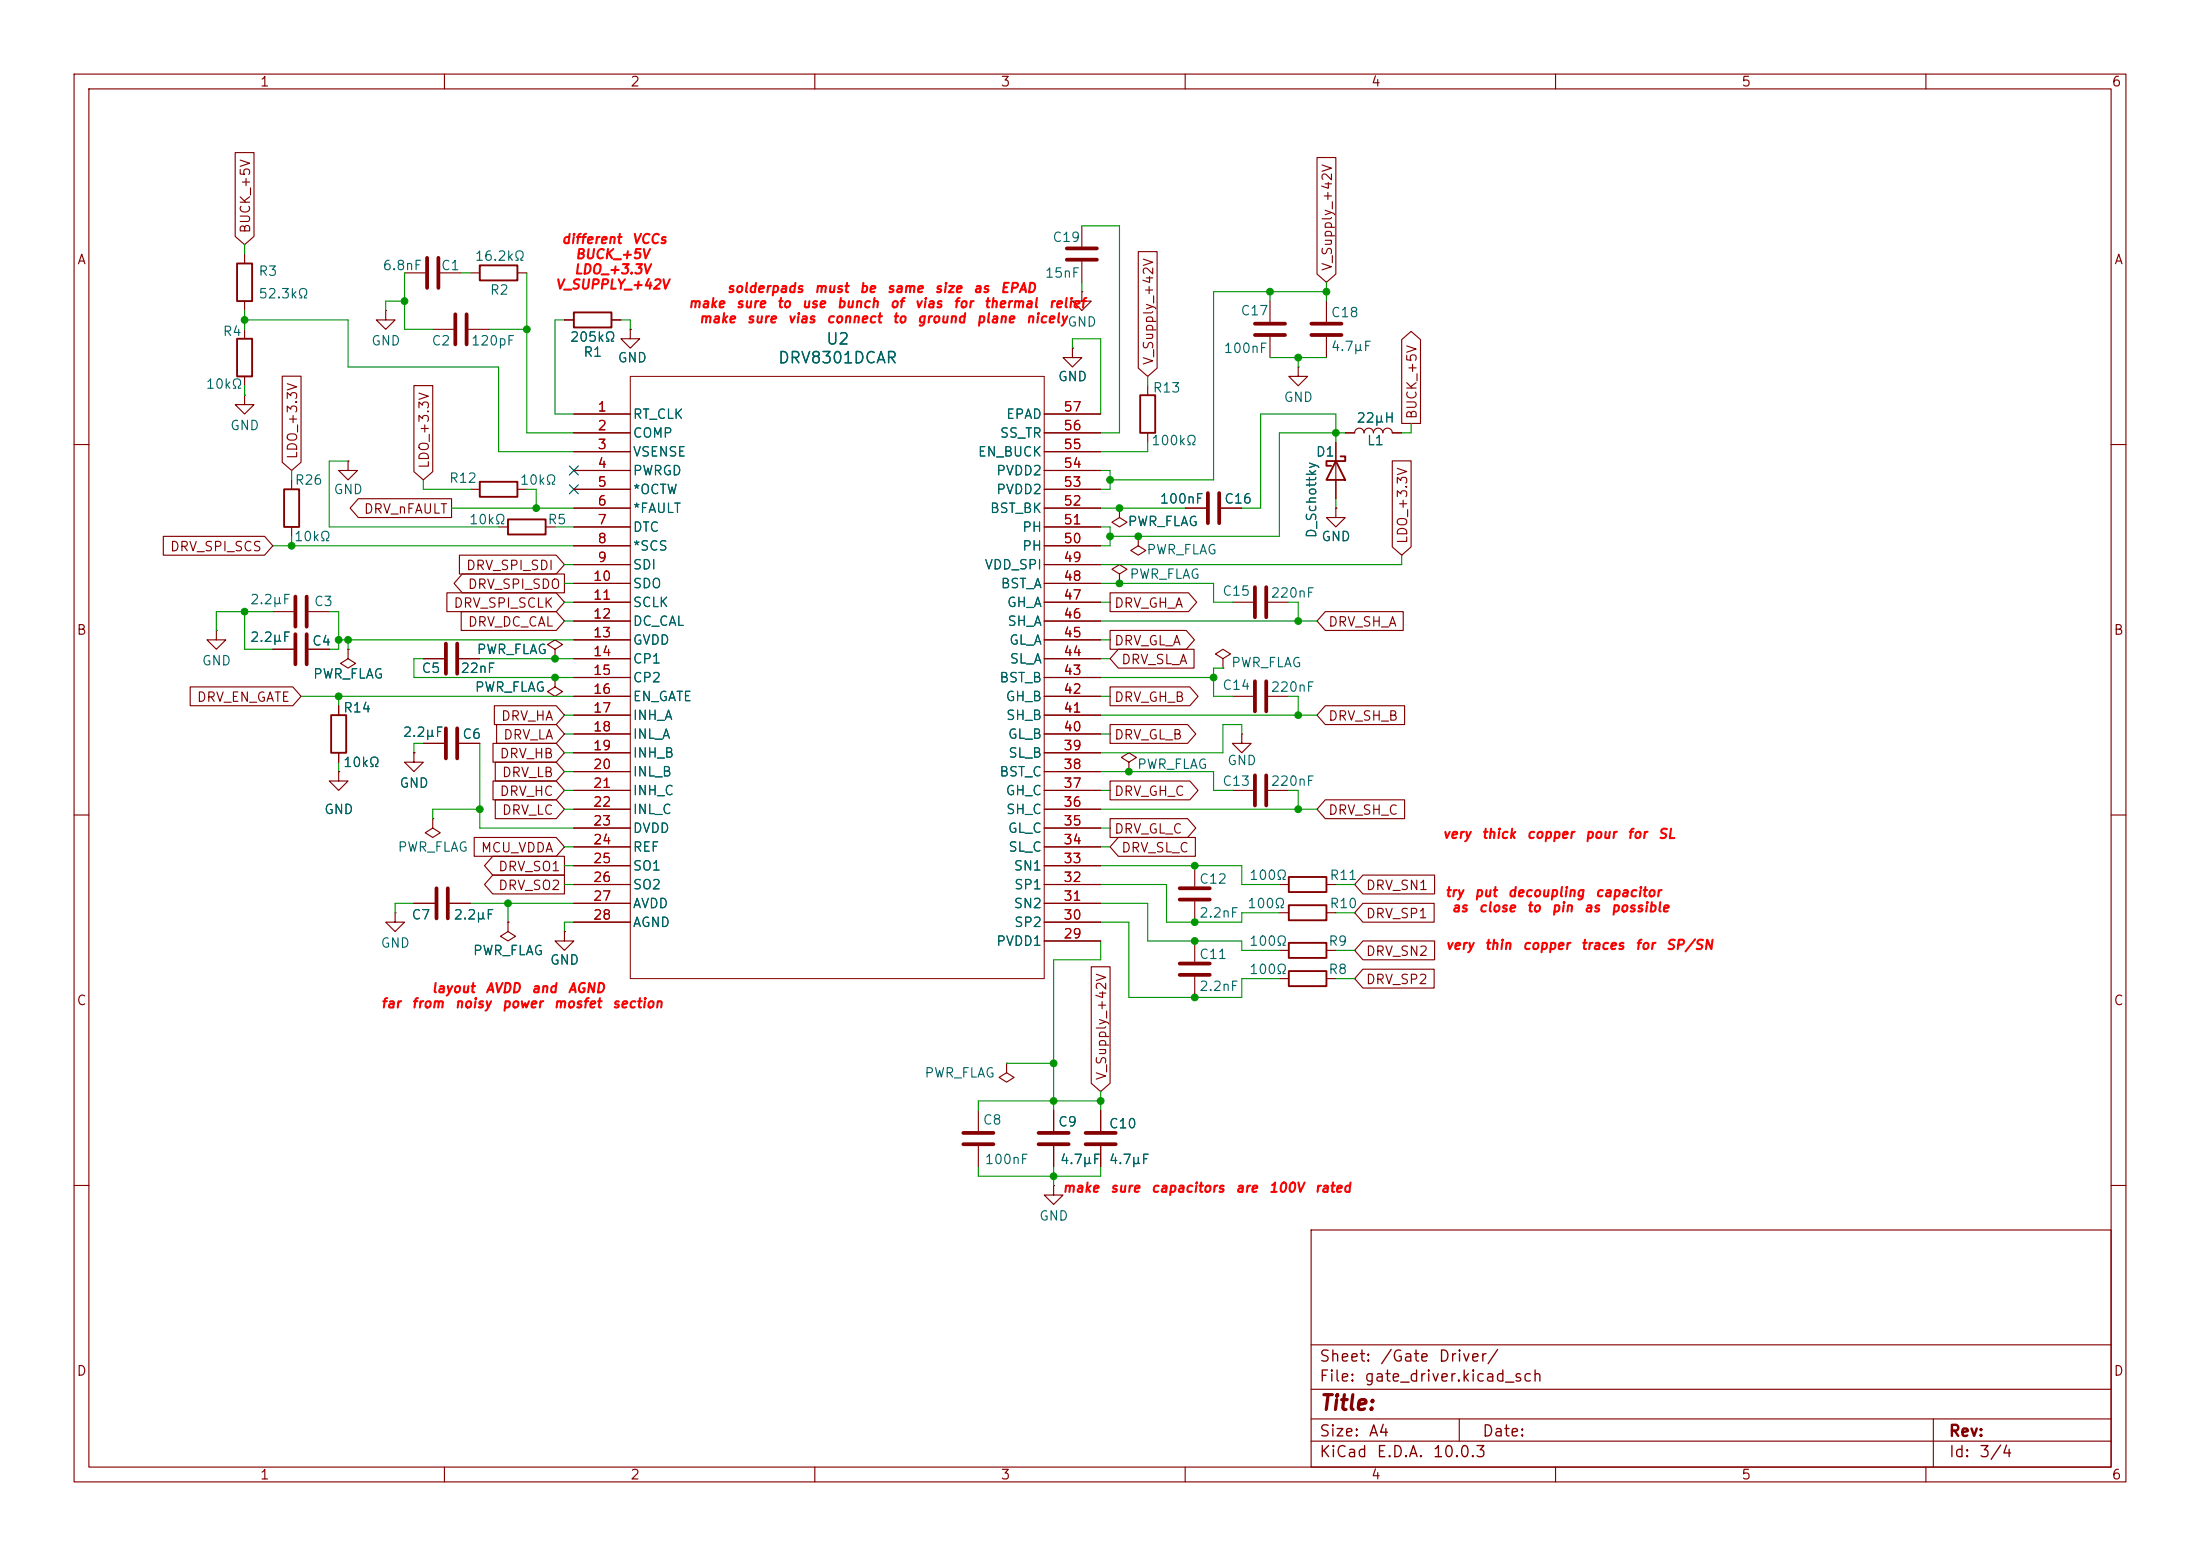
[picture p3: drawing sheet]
<svg xmlns="http://www.w3.org/2000/svg" width="297mm" height="210mm" viewBox="0 0 297 210" stroke-linecap="round" stroke-linejoin="round" font-family="sans-serif">
<g fill="none" stroke="#840000" stroke-width=".15">
<path d="M10 10h277v190h-277zM12 12h273v186h-273zM60 10v2M110 10v2M160 10v2M210 10v2M260 10v2M31.7 20.6h2.6v11.3l-1.3 1.1-1.3-1.1zM33 34.3v1.3M54.6 36.8h2.8M59.4 36.8h2.8M63.5 36.8h1.3"/>
<path d="M69.8 36.8h1.3M146 39.4v1.2h1.3l-1.3 1.3-1.2-1.3h1.2M146 39.4h.1M146 30.5v2.8M146 35.3v2.8M153.7 34h2.5v15.7l-1.3 1.1-1.2-1.1zM177.8 21.3h2.5v15.7l-1.2 1.1-1.3-1.1zM33 53.3v1.3h1.3l-1.3 1.3-1.3-1.3h1.3M33 53.3h.1M33 40.6v1.3M33 44.5v1.2M33 50.8v1.3"/>
<path d="M38.1 50.8h2.5v11.6l-1.2 1.1-1.3-1.1zM52.1 41.9v1.3h1.2l-1.2 1.3-1.3-1.3h1.3M52.1 41.9h.1M55.9 52h2.5v11.7l-1.3 1.1-1.2-1.1zM58.4 44.5h2.8M63.2 44.5h2.8M76.2 43.2h1.3M77.5 58.4h7.6M77.5 55.9h7.6M82.5 43.2h1.3M85.1 44.5v1.2h1.3l-1.3 1.3-1.3-1.3h1.3M85.1 44.5h.1"/>
<path d="M141 58.4h7.6M141 55.9h7.6M144.8 47v1.3h1.2l-1.2 1.2-1.3-1.2h1.3M144.8 47h.1M154.9 52.1v1.2M154.9 58.4v1.3M171.4 40.6v2.8M171.4 45.5v2.8M175.3 49.5v1.3h1.2l-1.2 1.3-1.3-1.3h1.3M175.3 49.5h.1M179.1 40.6v2.8M179.1 45.5v2.8"/>
<path d="M180.3 59.7v7.6M181.6 58.4h1.3a.64 .64 0 0 1 .6-.6 .64 .64 0 0 1 .6 .6 .64 .64 0 0 1 .7-.6 .64 .64 0 0 1 .6 .6 .64 .64 0 0 1 .7-.6 .64 .64 0 0 1 .6 .6 .64 .64 0 0 1 .6-.6 .64 .64 0 0 1 .7 .6h1.2M189.2 45.8l1.3-1.1 1.3 1.1v11.4h-2.6zM10 60h2M22 72.4h13.7l1.1 1.3-1.1 1.2h-13.7zM39.4 64.8v1.2M39.4 71.1v1.3M47 62.2v1.3h1.3l-1.3 1.3-1.3-1.3h1.3M47 62.2h.1M48.4 67.3h12.6v2.6h-12.6l-1.1-1.3zM62 74.9h13.1l1.1 1.3-1.1 1.3h-13.1zM62.4 77.5h13.8v2.5h-13.8l-1.1-1.3z"/>
<path d="M63.5 66h1.3M67.3 71.1h1.3M69.8 66h1.3M73.7 71.1h1.2M77.5 71.1h7.6M77.5 66h7.6M77.5 61h7.6M77.5 63.5h7.6M77.5 68.6h7.6M77.5 73.7h7.6M77.5 76.2h7.6M77.5 78.7h7.6"/>
<path d="M141 71.1h7.6M141 66h7.6M141 61h7.6M141 63.5h7.6M141 68.6h7.6M141 73.7h7.6M141 76.2h7.6M141 78.7h7.6M151.1 77.5l1-.7-1-.6-1 .6 1 .7v1.2M151.1 78.7h.1M151.1 68.6v1.3l1 .6-1 .6-1-.6 1-.6M151.1 68.6h.1"/>
<path d="M153.7 72.4v1.3l1 .6-1 .6-1-.6 1-.6M153.7 72.4h.1M160 68.6h2.8M164.8 68.6h2.8M180.3 68.6v1.3h1.3l-1.3 1.2-1.2-1.2h1.2M180.3 68.6h.1M188 62.2h2.5v11.6l-1.3 1.1-1.2-1.1zM285 60h2M25.7 92.7h13.8l1.1 1.3-1.1 1.3h-13.8zM29.2 85.1v1.3h1.3l-1.3 1.2-1.3-1.2h1.3M29.2 85.1h.1M36.8 82.6h2.8"/>
<path d="M36.8 87.6h2.8M41.7 82.6h2.7M41.7 87.6h2.7M45.7 95.3v1.2M47 87.6v1.3l1 .6-1 .7-1-.7 1-.6M47 87.6h.1M57.1 88.9h2.8M60.3 80h14.8l1.1 1.3-1.1 1.3h-14.8zM62 88.9h2.8M62.3 82.5h12.8l1.1 1.3-1.1 1.3h-12.8zM66.7 95.2h8.4l1.1 1.3-1.1 1.3h-8.4zM67 97.8h8.1l1.1 1.3-1.1 1.2h-8.1z"/>
<path d="M74.9 87.6l1-.6-1-.6-1 .6 1 .6v1.3M74.9 88.9h.1M74.9 91.4v1.3l1 .6-1 .7-1-.7 1-.6M74.9 91.4h.1M77.5 88.9h7.6M77.5 94h7.6M77.5 81.3h7.6M77.5 83.8h7.6M77.5 86.4h7.6M77.5 91.4h7.6M77.5 96.5h7.6M77.5 99.1h7.6"/>
<path d="M141 88.9h7.6M141 94h7.6M141 81.3h7.6M141 83.8h7.6M141 86.4h7.6M141 91.4h7.6M141 96.5h7.6M141 99.1h7.6M149.9 85.1h10.2l1.2 1.3-1.2 1.2h-10.2zM149.9 80h10.5l1.2 1.3-1.2 1.3h-10.5zM149.9 92.7h10.7l1.1 1.3-1.1 1.3h-10.7zM149.9 97.8h10.4l1.1 1.3-1.1 1.2h-10.4z"/>
<path d="M151 87.6h10.2v2.6h-10.2l-1.1-1.3zM165.1 88.9l1-.6-1-.7-1 .7 1 .6v1.3M165.1 90.2h.1M166.4 94h2.8M166.4 81.3h2.8M167.6 99.1v1.2h1.3l-1.3 1.3-1.2-1.3h1.2M167.6 99.1h.1M171.2 94h2.8M171.2 81.3h2.8M178.9 82.5h10.5v2.6h-10.5l-1.1-1.3zM178.9 95.2h10.7v2.6h-10.7l-1.1-1.3zM10 110h2"/>
<path d="M45.7 104.1v1.3h1.3l-1.3 1.3-1.3-1.3h1.3M45.7 104.1h.1M45.7 101.6v1.3M55.9 101.6v1.3h1.2l-1.2 1.2-1.3-1.2h1.3M55.9 101.6h.1M57.1 100.3h2.8M58.4 110.5v1.3l1 .6-1 .6-1-.6 1-.6M58.4 110.5h.1M62 100.3h2.8M64 113h11.1l1.1 1.3-1.1 1.3h-11.1zM66.5 115.6h9.7v2.5h-9.7l-1.1-1.3zM66.5 118.1h9.7v2.6h-9.7l-1.1-1.3z"/>
<path d="M66.6 105.4h8.5l1.1 1.3-1.1 1.3h-8.5zM66.6 100.3h8.5l1.1 1.3-1.1 1.3h-8.5zM66.9 102.9h8.2l1.1 1.2-1.1 1.3h-8.2zM66.9 107.9h8.2l1.1 1.3-1.1 1.3h-8.2zM77.5 119.4h7.6M77.5 106.7h7.6M77.5 101.6h7.6M77.5 104.1h7.6M77.5 109.2h7.6M77.5 111.8h7.6M77.5 114.3h7.6M77.5 116.8h7.6"/>
<path d="M141 119.4h7.6M141 106.7h7.6M141 101.6h7.6M141 104.1h7.6M141 109.2h7.6M141 111.8h7.6M141 114.3h7.6M141 116.8h7.6M149.9 110.5h10.4l1.1 1.3-1.1 1.2h-10.4zM149.9 105.4h10.7l1.1 1.3-1.1 1.3h-10.7zM151 113h10.4v2.6h-10.4l-1.1-1.3zM152.4 102.9l1-.7-1-.6-1 .6 1 .7v1.2"/>
<path d="M152.4 104.1h.1M161.3 116.8v2.8M166.4 106.7h2.8M171.2 106.7h2.8M172.7 119.4h1.3M178.9 107.9h10.7v2.6h-10.7l-1.1-1.3zM179.1 119.4h1.2M184 118.1h9.7v2.6h-9.7l-1.1-1.3zM285 110h2M53.3 123.2v1.3h1.3l-1.3 1.2-1.2-1.2h1.2M53.3 123.2h.1M55.9 121.9h2.8"/>
<path d="M60.7 121.9h2.8M68.6 124.5v1.2l1 .7-1 .6-1-.6 1-.7M68.6 124.5h.1M76.2 125.7v1.3h1.3l-1.3 1.3-1.3-1.3h1.3M76.2 125.7h.1M77.5 121.9h7.6M77.5 124.5h7.6M141 121.9h7.6M141 124.5h7.6M141 127h7.6M147.3 130.5h2.6v15.7l-1.3 1.1-1.3-1.1zM161.3 121.7v2.8"/>
<path d="M161.3 127v2.8M161.3 131.8v2.8M172.7 128.3h1.3M172.7 132.1h1.3M172.7 123.2h1.3M179.1 128.3h1.2M179.1 132.1h1.2M179.1 123.2h1.2M184 127h9.7v2.5h-9.7l-1.1-1.2zM184 121.9h9.6v2.6h-9.6l-1.1-1.3zM184 130.8h9.6v2.6h-9.6l-1.1-1.3zM132.1 149.9v2.8"/>
<path d="M132.1 154.7v2.8M135.9 143.5v1.3l1 .6-1 .7-1-.7 1-.6M135.9 143.5h.1M142.2 149.9v2.8M142.2 154.7v2.8M148.6 149.9v2.8M148.6 154.7v2.8M10 160h2M142.2 160v1.3h1.3l-1.3 1.3-1.2-1.3h1.2M142.2 160h.1M177 166h108v32h-108zM285 160h2"/>
<path d="M60 198v2M110 198v2M160 198v2M177 194.5h108M177 191.5h108M177 187.5h108M177 181.5h108M197 191.5v3M210 198v2M260 198v2M261 191.5v6.5"/>
</g>
<g fill="none" stroke="#840000" stroke-width=".25">
<path d="M32 35.6h2v5h-2zM64.8 35.8h5v2h-5zM32 45.7h2v5.1h-2zM77.5 42.2h5v2h-5zM153.9 53.3h2.1v5.1h-2.1zM38.4 66h2v5.1h-2zM64.8 65h5v2.1h-5zM68.6 70.1h5.1v2h-5.1zM180.3 62.2l1.3 2.6h-2.5zM181 61.6h.6v.6h-2.5v.7h.6M44.7 96.5h2v5.1h-2zM174 118.4h5.1v2h-5.1z"/>
<path d="M174 127.3h5.1v2h-5.1zM174 131.1h5.1v2h-5.1zM174 122.2h5.1v2h-5.1z"/>
</g>
<g fill="none" stroke="#840000" stroke-width=".51">
<path d="M57.7 34.8v4.1M59.2 34.8v4.1M144 33.5h4.1M144 35.1h4.1M61.5 42.4v4.1M63 42.4v4.1M169.4 43.7h4.1M169.4 45.2h4.1M177 43.7h4.1M177 45.2h4.1M163.1 66.5v4.1M164.6 66.5v4.1"/>
<path d="M169.4 79.2v4.1M170.9 79.2v4.1M39.9 80.5v4.1M39.9 85.6v4.1M41.4 80.5v4.1M41.4 85.6v4.1M60.2 86.9v4M60.2 98.3v4.1M61.7 86.9v4M61.7 98.3v4.1M169.4 91.9v4.1M170.9 91.9v4.1"/>
<path d="M58.9 119.9v4.1M60.5 119.9v4.1M159.3 119.9h4M169.4 104.6v4.1M170.9 104.6v4.1M159.3 130h4M159.3 131.6h4M159.3 121.4h4M130 152.9h4.1M130 154.4h4.1M140.2 152.9h4.1M140.2 154.4h4.1"/>
<path d="M146.6 152.9h4M146.6 154.4h4"/>
</g>
<path d="M85.1 50.8h55.9v81.3h-55.9z" fill="none" stroke="#840000" stroke-width=".14"/>
<g fill="none" stroke="#009600" stroke-width=".15">
<path d="M33 33v1.3M54.6 36.8v7.7h3.8M62.2 36.8h1.3M71.1 36.8v21.6h6.4M146 30.5h5.1v27.9h-2.5M146 38.1v1.3M171.4 39.4v1.2M179.1 39.4h-15.3v25.4h-13.9M179.1 38.1v2.5M33 43.2h14v6.3h20.3v11.5h10.2M33 41.9v2.6M33 52.1v1.2"/>
<path d="M54.6 40.6h-2.5v1.3M66 44.5h5.1M76.2 43.2h-1.3v12.7h2.6M83.8 43.2h1.3v1.3M144.8 47v-1.3h3.8v10.2M154.9 50.8v1.3M154.9 59.7v1.3h-6.3M171.4 48.3h7.7M175.3 48.3v1.2M180.3 59.7v-3.8h-10.1v12.7h-2.6M181.6 58.4h-8.9v14h-22.8M190.5 57.2v1.2h-1.3"/>
<path d="M36.8 73.7h40.7M39.4 63.5v1.3M39.4 72.4v1.3M47 62.2h-2.6v8.9h22.9M57.1 64.8v1.2h6.4M61 68.6h16.5M71.1 66h1.3v2.6M74.9 71.1h2.6M76.2 76.2h1.3M76.2 78.7h1.3M148.6 78.7h15.2v2.6h2.6M148.6 68.6h11.4"/>
<path d="M148.6 63.5h1.3v2.5h-1.3M148.6 71.1h1.3v2.6h-1.3M180.3 67.3v1.3M189.2 74.9v1.3h-40.6M33 82.6v5h3.8M36.8 82.6h-7.6v2.5M40.6 94h36.9M44.4 82.6h1.3v5h-1.3M45.7 94v1.3M45.7 86.4h31.8M47 86.4v1.2M57.1 88.9h-1.2v2.5h21.6"/>
<path d="M64.8 88.9h12.7M76.2 96.5h1.3M76.2 99.1h1.3M76.2 83.8h1.3M76.2 81.3h1.3M148.6 96.5h29.2M148.6 99.1h1.3M148.6 94h1.3M148.6 91.4h15.2M148.6 83.8h29.2M148.6 86.4h1.3M148.6 88.9h1.3"/>
<path d="M148.6 81.3h1.3M165.1 90.2h-1.3v3.8h2.6M167.6 99.1v-1.3h-2.5v3.8h-16.5M174 81.3h1.3v2.5M174 94h1.3v2.5M45.7 102.9v1.2M57.1 100.3h-1.2v1.3M64.8 100.3v11.5h12.7M64.8 109.2h-6.4v1.3M76.2 106.7h1.3M76.2 104.1h1.3M76.2 101.6h1.3"/>
<path d="M76.2 109.2h1.3M76.2 119.4h1.3M76.2 114.3h1.3M76.2 116.8h1.3M148.6 106.7h1.3M148.6 104.1h15.2v2.6h2.6M148.6 116.8h19v2.6h5.1M148.6 119.4h8.9v5.1h10.1v-1.3h5.1M148.6 111.8h1.3M148.6 109.2h29.2M148.6 114.3h1.3M174 106.7h1.3v2.5"/>
<path d="M180.3 119.4h2.6M55.9 121.9h-2.6v1.3M63.5 121.9h14M68.6 121.9v2.6M77.5 124.5h-1.3v1.2M148.6 121.9h6.3v5.1h12.7v1.3h5.1M148.6 124.5h3.8v10.1h15.2v-2.5h5.1M148.6 127v2.5h-6.4v20.4M180.3 128.3h2.6M180.3 132.1h2.6M180.3 123.2h2.6M132.1 157.5v1.3h16.5v-1.3"/>
<path d="M135.9 143.5h6.3M142.2 157.5v2.5M148.6 147.3v2.6M148.6 148.6h-16.5v1.3"/>
</g>
<path d="M76.9 62.9l1.2 1.2M76.9 65.4l1.2 1.2M78.1 62.9l-1.2 1.2M78.1 65.4l-1.2 1.2" fill="none" stroke="#000084" stroke-width=".15"/>
<g fill="#009600" stroke="#009600" stroke-width=".14">
<circle cx="152.4" cy="104.1" r=".46"/>
<circle cx="175.3" cy="96.5" r=".46"/>
<circle cx="161.3" cy="116.8" r=".46"/>
<circle cx="175.3" cy="109.2" r=".46"/>
<circle cx="142.2" cy="158.8" r=".46"/>
<circle cx="148.6" cy="148.6" r=".46"/>
<circle cx="161.3" cy="134.6" r=".46"/>
<circle cx="161.3" cy="127" r=".46"/>
<circle cx="161.3" cy="124.5" r=".46"/>
<circle cx="142.2" cy="148.6" r=".46"/>
<circle cx="180.3" cy="58.4" r=".46"/>
<circle cx="179.1" cy="39.4" r=".46"/>
<circle cx="175.3" cy="48.3" r=".46"/>
<circle cx="151.1" cy="68.6" r=".46"/>
<circle cx="175.3" cy="83.8" r=".46"/>
<circle cx="163.8" cy="91.4" r=".46"/>
<circle cx="171.4" cy="39.4" r=".46"/>
<circle cx="149.9" cy="72.4" r=".46"/>
<circle cx="153.7" cy="72.4" r=".46"/>
<circle cx="151.1" cy="78.7" r=".46"/>
<circle cx="149.9" cy="64.8" r=".46"/>
<circle cx="142.2" cy="143.5" r=".46"/>
<circle cx="72.4" cy="68.6" r=".46"/>
<circle cx="64.8" cy="109.2" r=".46"/>
<circle cx="68.6" cy="121.9" r=".46"/>
<circle cx="74.9" cy="91.4" r=".46"/>
<circle cx="33" cy="43.2" r=".46"/>
<circle cx="71.1" cy="44.5" r=".46"/>
<circle cx="54.6" cy="40.6" r=".46"/>
<circle cx="47" cy="86.4" r=".46"/>
<circle cx="45.7" cy="86.4" r=".46"/>
<circle cx="39.4" cy="73.7" r=".46"/>
<circle cx="33" cy="82.6" r=".46"/>
<circle cx="74.9" cy="88.9" r=".46"/>
<circle cx="45.7" cy="94" r=".46"/>
</g>
<text font-size="2" fill="#840000" x="178" y="190.8">Title:</text>
<g font-size="1.5" fill="#006464">
<text x="111.4" y="46.9">U2</text>
<text x="104.9" y="49.4">DRV8301DCAR</text>
</g>
<g font-size="1.5" fill="#840000">
<text x="178" y="184.2">Sheet:</text>
<text x="186.2" y="184.2">/Gate</text>
<text x="194.1" y="184.2">Driver/</text>
<text x="178" y="186.9">File:</text>
<text x="184.1" y="186.9">gate_driver.kicad_sch</text>
<text x="178" y="197.1">KiCad</text>
<text x="178" y="194.3">Size:</text>
<text x="184.7" y="194.3">A4</text>
<text x="185.7" y="197.1">E.D.A.</text>
<text x="193.3" y="197.1">10.0.3</text>
<text x="200" y="194.3">Date:</text>
<text x="263" y="194.3">Rev:</text>
<text x="263" y="197.1">Id:</text>
<text x="267.1" y="197.1">3/4</text>
</g>
<g font-size="1.3" fill="#840000">
<text x="35" y="12">1</text>
<text x="85" y="12">2</text>
<text x="135" y="12">3</text>
<text x="185" y="12">4</text>
<text x="235" y="12">5</text>
<text x="285" y="12">6</text>
<text x="10.3" y="36">A</text>
<text x="34.1" y="31.6" transform="rotate(-90 34.1 31.6)">BUCK_+5V</text>
<text x="285.3" y="36">A</text>
<text x="180.1" y="36.7" transform="rotate(-90 180.1 36.7)">V_Supply_+42V</text>
<text x="156" y="49.4" transform="rotate(-90 156 49.4)">V_Supply_+42V</text>
<text x="191.6" y="56.7" transform="rotate(-90 191.6 56.7)">BUCK_+5V</text>
<text x="40.4" y="62.1" transform="rotate(-90 40.4 62.1)">LDO_+3.3V</text>
<text x="58.2" y="63.3" transform="rotate(-90 58.2 63.3)">LDO_+3.3V</text>
<text x="49" y="69.6">DRV_nFAULT</text>
<text x="22.9" y="74.7">DRV_SPI_SCS</text>
<text x="62.8" y="77.3">DRV_SPI_SDI</text>
<text x="190.3" y="73.5" transform="rotate(-90 190.3 73.5)">LDO_+3.3V</text>
<text x="61.1" y="82.3">DRV_SPI_SCLK</text>
<text x="63.1" y="79.8">DRV_SPI_SDO</text>
<text x="150.3" y="82.3">DRV_GH_A</text>
<text x="10.3" y="86">B</text>
<text x="63.1" y="84.9">DRV_DC_CAL</text>
<text x="150.3" y="87.4">DRV_GL_A</text>
<text x="151.3" y="90">DRV_SL_A</text>
<text x="179.2" y="84.9">DRV_SH_A</text>
<text x="285.3" y="86">B</text>
<text x="26.5" y="95">DRV_EN_GATE</text>
<text x="150.3" y="95">DRV_GH_B</text>
<text x="67.6" y="97.6">DRV_HA</text>
<text x="67.9" y="100.1">DRV_LA</text>
<text x="150.3" y="100.1">DRV_GL_B</text>
<text x="179.2" y="97.6">DRV_SH_B</text>
<text x="67.4" y="107.7">DRV_HC</text>
<text x="67.4" y="102.7">DRV_HB</text>
<text x="67.7" y="105.2">DRV_LB</text>
<text x="150.3" y="107.7">DRV_GH_C</text>
<text x="67.7" y="110.3">DRV_LC</text>
<text x="150.3" y="112.8">DRV_GL_C</text>
<text x="179.2" y="110.3">DRV_SH_C</text>
<text x="64.8" y="115.4">MCU_VDDA</text>
<text x="67.2" y="117.9">DRV_SO1</text>
<text x="151.3" y="115.4">DRV_SL_C</text>
<text x="67.2" y="120.4">DRV_SO2</text>
<text x="184.3" y="120.4">DRV_SN1</text>
<text x="184.3" y="124.3">DRV_SP1</text>
<text x="184.3" y="129.3">DRV_SN2</text>
<text x="10.3" y="136">C</text>
<text x="184.3" y="133.1">DRV_SP2</text>
<text x="285.3" y="136">C</text>
<text x="149.7" y="145.9" transform="rotate(-90 149.7 145.9)">V_Supply_+42V</text>
<text x="10.3" y="186">D</text>
<text x="285.3" y="186">D</text>
<text x="35" y="200">1</text>
<text x="85" y="200">2</text>
<text x="135" y="200">3</text>
<text x="185" y="200">4</text>
<text x="235" y="200">5</text>
<text x="285" y="200">6</text>
</g>
<g font-size="1.3" fill="#006464">
<text x="64" y="35.5">16.2kΩ</text>
<text x="142" y="33">C19</text>
<text x="34.8" y="37.5">R3</text>
<text x="34.8" y="40.6">52.3kΩ</text>
<text x="51.6" y="36.8">6.8nF</text>
<text x="59.4" y="36.8">C1</text>
<text x="66" y="40.1">R2</text>
<text x="141" y="37.8">15nF</text>
<text x="30" y="45.7">R4</text>
<text x="50" y="46.9">GND</text>
<text x="58.2" y="46.9">C2</text>
<text x="63.5" y="46.9">120pF</text>
<text x="76.9" y="46.4">205kΩ</text>
<text x="144" y="44.4">GND</text>
<text x="165.1" y="48">100nF</text>
<text x="167.4" y="42.9">C17</text>
<text x="179.6" y="47.7">4.7µF</text>
<text x="179.6" y="43.1">C18</text>
<text x="27.7" y="52.8">10kΩ</text>
<text x="78.7" y="48.5">R1</text>
<text x="83.3" y="49.2">GND</text>
<text x="142.7" y="51.8">GND</text>
<text x="155.5" y="53.3">R13</text>
<text x="31" y="58.4">GND</text>
<text x="85.3" y="56.9">RT_CLK</text>
<text x="85.3" y="59.4">COMP</text>
<text x="134.9" y="59.4">SS_TR</text>
<text x="135.7" y="56.9">EPAD</text>
<text x="173.2" y="54.6">GND</text>
<text x="183" y="57.4">22µH</text>
<text x="39.7" y="65.7">R26</text>
<text x="60.5" y="65.5">R12</text>
<text x="70.1" y="65.7">10kΩ</text>
<text x="85.3" y="61.9">VSENSE</text>
<text x="85.3" y="64.5">PWRGD</text>
<text x="131.9" y="61.9">EN_BUCK</text>
<text x="134.4" y="64.5">PVDD2</text>
<text x="155.3" y="60.4">100kΩ</text>
<text x="177.6" y="61.9">D1</text>
<text x="184.5" y="60.4">L1</text>
<text x="45" y="67">GND</text>
<text x="63.2" y="71.1">10kΩ</text>
<text x="73.8" y="71.1">R5</text>
<text x="85.3" y="67">*OCTW</text>
<text x="85.3" y="69.6">*FAULT</text>
<text x="133.6" y="69.6">BST_BK</text>
<text x="134.4" y="67">PVDD2</text>
<text x="152.2" y="71.3">PWR_FLAG</text>
<text x="156.5" y="68.3">100nF</text>
<text x="165.2" y="68.3">C16</text>
<text x="39.6" y="73.4">10kΩ</text>
<text x="85.3" y="72.1">DTC</text>
<text x="85.3" y="74.6">*SCS</text>
<text x="85.3" y="77.2">SDI</text>
<text x="132.8" y="77.2">VDD_SPI</text>
<text x="137.9" y="74.6">PH</text>
<text x="137.9" y="72.1">PH</text>
<text x="154.7" y="75.1">PWR_FLAG</text>
<text x="178" y="72.7" transform="rotate(-90 178 72.7)">D_Schottky</text>
<text x="178.3" y="73.4">GND</text>
<text x="33.7" y="81.9">2.2μF</text>
<text x="42.3" y="82.1">C3</text>
<text x="85.3" y="79.7">SDO</text>
<text x="85.3" y="82.3">SCLK</text>
<text x="135" y="79.7">BST_A</text>
<text x="135.9" y="82.3">GH_A</text>
<text x="152.4" y="78.4">PWR_FLAG</text>
<text x="164.9" y="80.7">C15</text>
<text x="171.5" y="81">220nF</text>
<text x="33.7" y="87">2.2μF</text>
<text x="42" y="87.5">C4</text>
<text x="64.3" y="88.6">PWR_FLAG</text>
<text x="85.3" y="84.8">DC_CAL</text>
<text x="85.3" y="87.3">GVDD</text>
<text x="85.3" y="89.9">CP1</text>
<text x="135.9" y="84.8">SH_A</text>
<text x="136.2" y="87.3">GL_A</text>
<text x="136.2" y="89.9">SL_A</text>
<text x="27.2" y="90.1">GND</text>
<text x="42.2" y="91.9">PWR_FLAG</text>
<text x="56.8" y="91.1">C5</text>
<text x="62.1" y="91.1">22nF</text>
<text x="64" y="93.7">PWR_FLAG</text>
<text x="85.3" y="92.4">CP2</text>
<text x="85.3" y="95">EN_GATE</text>
<text x="134.8" y="92.4">BST_B</text>
<text x="135.7" y="95">GH_B</text>
<text x="164.9" y="93.4">C14</text>
<text x="166.1" y="90.4">PWR_FLAG</text>
<text x="171.5" y="93.7">220nF</text>
<text x="46.2" y="96.5">R14</text>
<text x="54.3" y="99.8">2.2µF</text>
<text x="62.3" y="100">C6</text>
<text x="85.3" y="97.5">INH_A</text>
<text x="85.3" y="100">INL_A</text>
<text x="135.7" y="97.5">SH_B</text>
<text x="136" y="100">GL_B</text>
<text x="46.2" y="103.8">10kΩ</text>
<text x="53.8" y="106.6">GND</text>
<text x="85.3" y="102.6">INH_B</text>
<text x="85.3" y="105.1">INL_B</text>
<text x="85.3" y="107.7">INH_C</text>
<text x="134.8" y="105.1">BST_C</text>
<text x="135.7" y="107.7">GH_C</text>
<text x="136" y="102.6">SL_B</text>
<text x="153.4" y="104.1">PWR_FLAG</text>
<text x="164.9" y="106.4">C13</text>
<text x="165.6" y="103.6">GND</text>
<text x="171.5" y="106.4">220nF</text>
<text x="43.7" y="110.2">GND</text>
<text x="85.3" y="110.2">INL_C</text>
<text x="85.3" y="112.7">DVDD</text>
<text x="135.7" y="110.2">SH_C</text>
<text x="136" y="112.7">GL_C</text>
<text x="53.6" y="115.3">PWR_FLAG</text>
<text x="85.3" y="115.3">REF</text>
<text x="85.3" y="117.8">SO1</text>
<text x="136" y="115.3">SL_C</text>
<text x="136.8" y="117.8">SN1</text>
<text x="161.8" y="119.6">C12</text>
<text x="168.6" y="119.1">100Ω</text>
<text x="179.4" y="119.1">R11</text>
<text x="55.5" y="124.4">C7</text>
<text x="61.1" y="124.4">2.2µF</text>
<text x="85.3" y="120.4">SO2</text>
<text x="85.3" y="122.9">AVDD</text>
<text x="85.3" y="125.4">AGND</text>
<text x="136.8" y="122.9">SN2</text>
<text x="136.8" y="125.4">SP2</text>
<text x="136.8" y="120.4">SP1</text>
<text x="161.8" y="124.2">2.2nF</text>
<text x="168.3" y="122.9">100Ω</text>
<text x="179.4" y="122.9">R10</text>
<text x="51.3" y="128.2">GND</text>
<text x="63.8" y="129.2">PWR_FLAG</text>
<text x="74.2" y="130.5">GND</text>
<text x="134.4" y="128">PVDD1</text>
<text x="161.8" y="129.7">C11</text>
<text x="168.6" y="128">100Ω</text>
<text x="168.6" y="131.8">100Ω</text>
<text x="179.3" y="128">R9</text>
<text x="179.3" y="131.8">R8</text>
<text x="161.8" y="134.1">2.2nF</text>
<text x="124.7" y="145.8">PWR_FLAG</text>
<text x="132.6" y="152.1">C8</text>
<text x="142.8" y="152.4">C9</text>
<text x="149.6" y="152.6">C10</text>
<text x="132.9" y="157.4">100nF</text>
<text x="143" y="157.4">4.7µF</text>
<text x="149.6" y="157.4">4.7µF</text>
<text x="140.2" y="165.1">GND</text>
</g>
<g font-size="1.3" fill="#f00">
<text x="75.7" y="33.2">different</text>
<text x="77.6" y="35.3">BUCK_+5V</text>
<text x="85.2" y="33.2">VCCs</text>
<text x="74.9" y="39.3">V_SUPPLY_+42V</text>
<text x="77.4" y="37.3">LDO_+3.3V</text>
<text x="92.8" y="41.9">make</text>
<text x="98" y="39.8">solderpads</text>
<text x="99.3" y="41.9">sure</text>
<text x="104.8" y="41.9">to</text>
<text x="108.1" y="41.9">use</text>
<text x="109.8" y="39.8">must</text>
<text x="112.9" y="41.9">bunch</text>
<text x="115.9" y="39.8">be</text>
<text x="119.6" y="39.8">same</text>
<text x="120" y="41.9">of</text>
<text x="123.4" y="41.9">vias</text>
<text x="126.1" y="39.8">size</text>
<text x="128.6" y="41.9">for</text>
<text x="131.3" y="39.8">as</text>
<text x="132.8" y="41.9">thermal</text>
<text x="134.9" y="39.8">EPAD</text>
<text x="141.5" y="41.9">relief</text>
<text x="94.3" y="43.9">make</text>
<text x="100.7" y="43.9">sure</text>
<text x="106.2" y="43.9">vias</text>
<text x="111.5" y="43.9">connect</text>
<text x="120.4" y="43.9">to</text>
<text x="123.7" y="43.9">ground</text>
<text x="131.7" y="43.9">plane</text>
<text x="138.4" y="43.9">nicely</text>
<text x="194.7" y="113.5">very</text>
<text x="199.9" y="113.5">thick</text>
<text x="206" y="113.5">copper</text>
<text x="213.9" y="113.5">pour</text>
<text x="219.6" y="113.5">for</text>
<text x="223.7" y="113.5">SL</text>
<text x="195" y="121.4">try</text>
<text x="195.9" y="123.4">as</text>
<text x="199" y="121.4">put</text>
<text x="199.5" y="123.4">close</text>
<text x="203.5" y="121.4">decoupling</text>
<text x="206" y="123.4">to</text>
<text x="209.4" y="123.4">pin</text>
<text x="213.8" y="123.4">as</text>
<text x="215.3" y="121.4">capacitor</text>
<text x="217.4" y="123.4">possible</text>
<text x="51.3" y="136.4">far</text>
<text x="55.5" y="136.4">from</text>
<text x="58.2" y="134.3">layout</text>
<text x="61.3" y="136.4">noisy</text>
<text x="65.5" y="134.3">AVDD</text>
<text x="67.7" y="136.4">power</text>
<text x="71.7" y="134.3">and</text>
<text x="74.7" y="136.4">mosfet</text>
<text x="76.6" y="134.3">AGND</text>
<text x="82.5" y="136.4">section</text>
<text x="143.3" y="161.2">make</text>
<text x="149.8" y="161.2">sure</text>
<text x="155.3" y="161.2">capacitors</text>
<text x="166.7" y="161.2">are</text>
<text x="171.2" y="161.2">100V</text>
<text x="177.4" y="161.2">rated</text>
</g>
<g font-size="1.3" fill="#a90000">
<text x="80.6" y="55.9">1</text>
<text x="80.6" y="58.4">2</text>
<text x="143.5" y="58.4">56</text>
<text x="143.5" y="55.9">57</text>
<text x="80.6" y="60.9">3</text>
<text x="80.6" y="63.5">4</text>
<text x="143.5" y="63.5">54</text>
<text x="143.5" y="60.9">55</text>
<text x="80.6" y="66">5</text>
<text x="80.6" y="68.6">6</text>
<text x="80.6" y="71.1">7</text>
<text x="143.5" y="71.1">51</text>
<text x="143.5" y="68.6">52</text>
<text x="143.5" y="66">53</text>
<text x="80.6" y="73.6">8</text>
<text x="80.6" y="76.2">9</text>
<text x="143.5" y="76.2">49</text>
<text x="143.5" y="73.6">50</text>
<text x="80" y="78.7">10</text>
<text x="80" y="81.3">11</text>
<text x="80" y="83.8">12</text>
<text x="143.5" y="83.8">46</text>
<text x="143.5" y="81.3">47</text>
<text x="143.5" y="78.7">48</text>
<text x="80" y="86.3">13</text>
<text x="80" y="88.9">14</text>
<text x="143.5" y="88.9">44</text>
<text x="143.5" y="86.3">45</text>
<text x="80" y="91.4">15</text>
<text x="80" y="94">16</text>
<text x="143.5" y="94">42</text>
<text x="143.5" y="91.4">43</text>
<text x="80" y="96.5">17</text>
<text x="80" y="99">18</text>
<text x="80" y="101.6">19</text>
<text x="143.5" y="101.6">39</text>
<text x="143.5" y="99">40</text>
<text x="143.5" y="96.5">41</text>
<text x="80" y="104.1">20</text>
<text x="80" y="106.7">21</text>
<text x="143.5" y="106.7">37</text>
<text x="143.5" y="104.1">38</text>
<text x="80" y="109.2">22</text>
<text x="80" y="111.7">23</text>
<text x="143.5" y="111.7">35</text>
<text x="143.5" y="109.2">36</text>
<text x="80" y="114.3">24</text>
<text x="80" y="116.8">25</text>
<text x="80" y="119.4">26</text>
<text x="143.5" y="119.4">32</text>
<text x="143.5" y="116.8">33</text>
<text x="143.5" y="114.3">34</text>
<text x="80" y="121.9">27</text>
<text x="80" y="124.4">28</text>
<text x="143.5" y="124.4">30</text>
<text x="143.5" y="121.9">31</text>
<text x="143.5" y="127">29</text>
</g>
<g font-size="1.3" fill="#fe0000">
<text x="195.1" y="128.5">very</text>
<text x="200.3" y="128.5">thin</text>
<text x="205.4" y="128.5">copper</text>
<text x="213.3" y="128.5">traces</text>
<text x="220.7" y="128.5">for</text>
<text x="224.8" y="128.5">SP/SN</text>
</g>
</svg>
